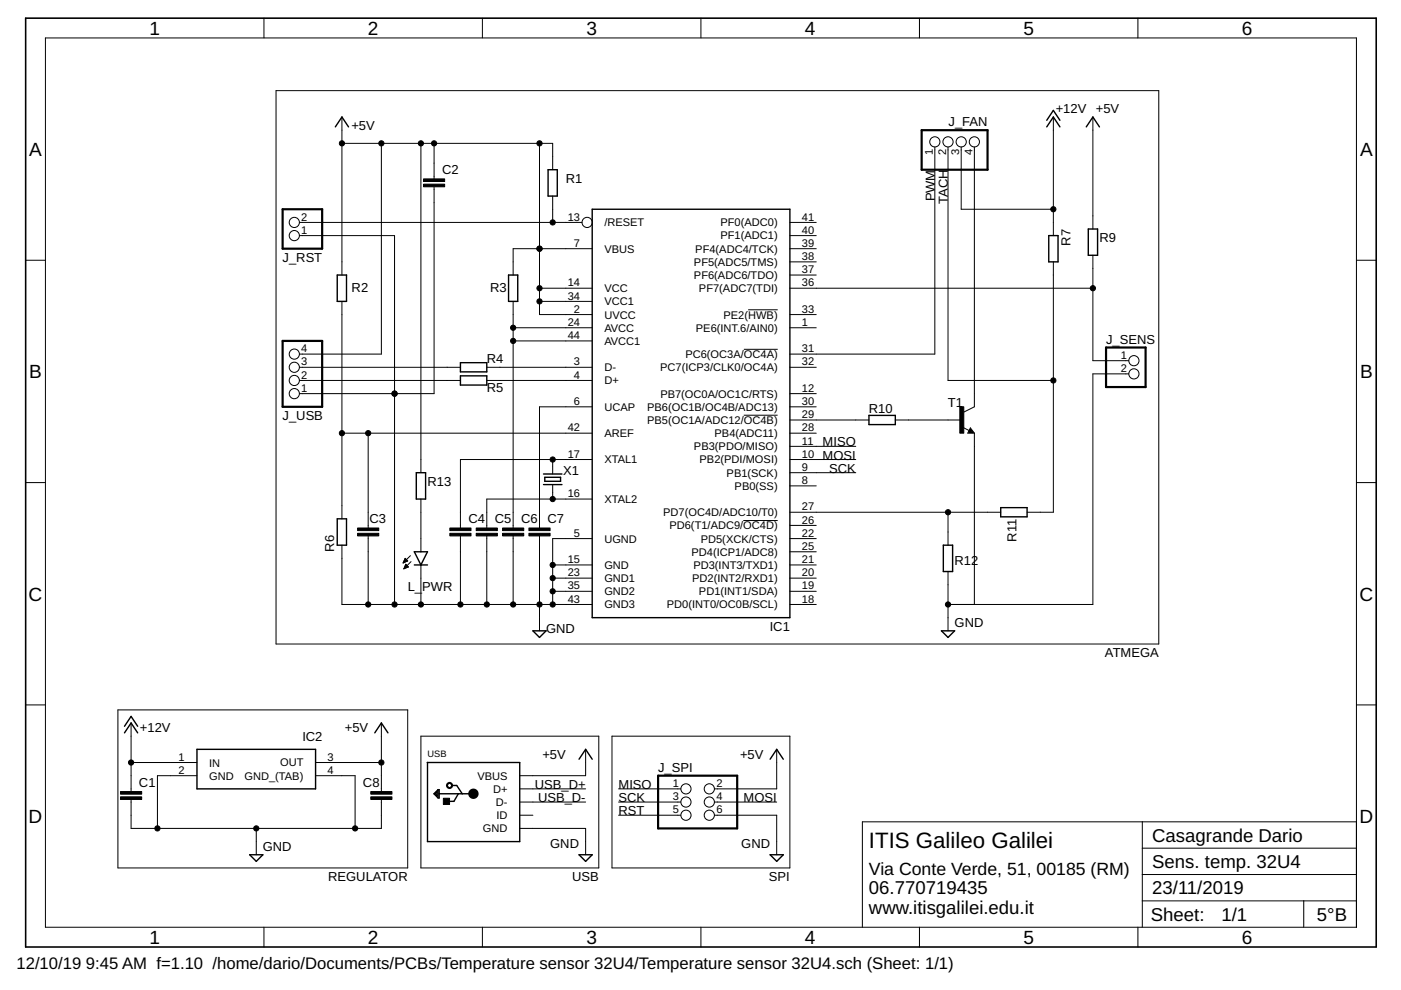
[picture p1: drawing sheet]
<svg xmlns="http://www.w3.org/2000/svg" width="297mm" height="210mm" viewBox="0 0 297 210" stroke-linecap="round" stroke-linejoin="round" font-family="sans-serif">
<g fill="none" stroke="#000" stroke-width=".21">
<path d="M9.6 8h278v188.6h-278zM56 3.9v4.1M58.5 19.2h187.2v117.3h-187.2zM102.3 3.9v4.1M148.6 3.9v4.1M194.9 3.9v4.1M241.3 3.9v4.1M72.5 24.8v33.5M72.5 30.4h44.7v5.6M80.9 30.4v44.7h-17.4M89.2 30.4v69.8M92 39.6v43.9h-28.5"/>
<path d="M92 30.4v7.5M114.4 30.4v36.3h11.2M198.2 31.2v43.9h-30.7M201 31.2v49.5h22.3M203.8 31.2v13.2h19.5M206.6 31.2v55.1l-2.3 1.1M223.3 24.8v25.2M231.7 24.8v23.8M5.4 55.2h4.2M63.5 47.2h59.9M63.5 50h20.2v78.2M117.2 41.6v5.6"/>
<path d="M125.6 52.7h-16.8v5.6M167.5 47.2h5.6M167.5 50h5.6M167.5 52.7h5.6M167.5 55.5h5.6M167.5 58.3h5.6M223.3 55.5v53.1h-5.5M231.7 54.1v22.4h7.6M287.6 55.2h4.2M63.5 77.9h34.1M72.5 63.9v46.1M103.2 77.9h22.4"/>
<path d="M108.8 69.5h16.8M108.8 72.3h16.8M108.8 63.9v48.1M114.4 61.1h11.2M114.4 63.9h11.2M157.7 74.1h7.2M158.6 65.7h6.3M167.5 61.1h64.2M167.5 66.7h5.6M167.5 77.9h5.6M167.5 69.5h5.6M239.3 79.3h-7.6v48.9h-30.7"/>
<path d="M63.5 80.7h34.1M72.5 91.8h53.1M78.1 91.8v20.2M103.2 80.7h22.4M117.2 97.4v3.1M125.6 97.4h-28v14.6M125.6 86.3h-11.2v25.7M157.7 88h7.2M167.5 97.4h13.9M167.5 94.6h13.9M167.5 91.8h5.6M167.5 86.3h5.6"/>
<path d="M167.5 89h16.7M167.5 83.5h5.6M189.8 89h14M204.1 90.6l1.4 .7M205.7 90.7l.9 1.1h-1.4zM206.6 91.8v36.4M5.4 102.3h4.2M72.5 115.6v12.6h53.1M78.1 113.6v14.6M85.5 119.3h.2M85.6 119.1h.4M85.6 119h.7"/>
<path d="M85.7 118.9h.7M85.7 118.7h.5M85.8 118.6h.3M85.9 118.4h.1M85.9 118.4l.5 .5-.9 .5zM85.9 120h.4M86 119.8h.2M86 119.7h.1M86 119.6l.6 .6-1 .4zM87 117.8l-1.5 1.6M87.1 119.1l-1.5 1.5M89.2 105.8v11.2"/>
<path d="M89.2 119.8v8.4M97.6 113.6v14.6M103.2 113.6v14.6M108.8 113.6v14.6M114.4 113.6v20.2M117.2 119.8h8.4M117.2 102.7v3.1M125.6 105.8h-22.4v6.2M125.6 114.2h-8.4v14M157.6 110.4h7.3M167.5 119.8h5.6M167.5 114.2h5.6"/>
<path d="M167.5 100.2h13.9M167.5 103h5.6M167.5 108.6h44.7M167.5 111.4h5.6M167.5 117h5.6M201 108.6v7M287.6 102.3h4.2M85.7 120.5h.2M85.7 120.4h.5M85.8 120.2h.7M85.9 120.1h.6M117.2 122.6h8.4"/>
<path d="M117.2 125.4h8.4M167.5 122.6h5.6M167.5 125.4h5.6M167.5 128.2h5.6M201 121.2v12.6M5.4 149.5h4.2M25 150.5h61.4v33.5h-61.4zM27.8 153.3v14.5M80.9 153.3v14.5M89.2 156.1h37.8v27.9h-37.8zM124.2 158.9v5.6h-14M129.8 156.1h37.7v27.9h-37.7z"/>
<path d="M164.7 158.9v8.4h-13.2M287.6 149.5h4.2M27.8 169.5v6.1h53.1v-6.1M27.8 161.7h14M41.8 164.5h-8.4v11.1M54.3 175.6v5.6M66.9 164.5h8.4v11.1M66.9 161.7h14M110.2 167.3h14M110.2 170.1h14M110.2 172.8h2.8M110.2 175.6h14v5.6"/>
<path d="M131.1 167.3h13.2M131.1 170.1h13.2M131.1 172.8h13.2M151.5 170.1h13.2M151.5 172.8h13.2v8.4M242.2 174.2v22.4M242.2 179.8h45.4M287.6 174.2h-104.8v22.4M56 196.6v4.2M102.3 196.6v4.2M148.6 196.6v4.2M194.9 196.6v4.2"/>
<path d="M241.3 196.6v4.2M242.2 191h45.4M242.2 185.4h45.4M276.4 191v5.6"/>
<circle cx="198.2" cy="30.1" r="1.08"/>
<circle cx="201" cy="30.1" r="1.08"/>
<circle cx="203.8" cy="30.1" r="1.08"/>
<circle cx="206.6" cy="30.1" r="1.08"/>
<circle cx="62.4" cy="47.2" r="1.08"/>
<circle cx="62.4" cy="50" r="1.08"/>
<circle cx="124.5" cy="47.2" r="1.08"/>
<circle cx="62.4" cy="75.1" r="1.08"/>
<circle cx="62.4" cy="77.9" r="1.08"/>
<circle cx="240.4" cy="76.5" r="1.08"/>
<circle cx="240.4" cy="79.3" r="1.08"/>
<circle cx="62.4" cy="80.7" r="1.08"/>
<circle cx="62.4" cy="83.5" r="1.08"/>
<circle cx="145.4" cy="172.8" r="1.08"/>
<circle cx="145.4" cy="170.1" r="1.08"/>
<circle cx="145.4" cy="167.3" r="1.08"/>
<circle cx="150.4" cy="172.8" r="1.08"/>
<circle cx="150.4" cy="167.3" r="1.08"/>
<circle cx="150.4" cy="170.1" r="1.08"/>
</g>
<g fill="none" stroke="#000" stroke-width=".3">
<path d="M71.1 26.9l1.4-2.1 1.4 2.1M116.2 36h2v5.6h-2zM221.9 26.9l1.4-2.1 1.4 2.1M221.9 25.5l1.4-2.1 1.4 2.1M230.3 26.9l1.4-2.1 1.4 2.1M71.5 58.3h2v5.6h-2zM107.8 58.3h2v5.6h-2zM125.6 44.4h41.9v86.6h-41.9zM222.4 50h1.9v5.5h-1.9zM230.7 48.6h2v5.5h-2zM97.6 76.9h5.6v1.9h-5.6zM97.6 79.7h5.6v1.9h-5.6z"/>
<path d="M184.2 88.1h5.6v1.9h-5.6zM205.7 91.3l.2 .3h-.4l.2-.6 .6 .7h-.8M71.5 110h2v5.6h-2zM87.8 117h2.8l-1.4 2.8zM87.8 119.8h2.8M88.3 100.2h1.9v5.6h-1.9zM115.2 100.5h3.9M115.2 102.7h3.9M115.5 101.2h3.4v.8h-3.4zM200 115.6h2v5.6h-2zM212.2 107.6h5.6v2h-5.6zM113 133.8h2.8l-1.4 1.3z"/>
<path d="M199.6 133.8h2.8l-1.4 1.3zM26.4 155.4l1.4-2.1 1.4 2.1M26.4 154l1.4-2.1 1.4 2.1M41.8 158.9h25.1v8.4h-25.1zM79.5 155.4l1.4-2.1 1.4 2.1M90.6 161.7h19.6v16.7h-19.6v-16.7M92.2 168.3l.5-.4v.8l-.2-.4M92.9 167.4h.2v1.8h-.2l-.9-.9zM92.9 167.4v1.6M93.1 168.3h7.3M95.8 166.5h1l1.2 1.8M97.2 168.3l-1 1.6h-1.3"/>
<path d="M122.8 161l1.4-2.1 1.4 2.1M163.3 161l1.4-2.1 1.4 2.1M52.9 181.2h2.8l-1.4 1.4zM122.8 181.2h2.8l-1.4 1.4zM163.3 181.2h2.8l-1.4 1.4z"/>
</g>
<g fill="#000" stroke="#000" stroke-width=".21">
<path d="M89.8 39.1h4.5v.5h-4.5zM89.8 37.9h4.5v.6h-4.5zM203.5 86.3h.8v5.5h-.8zM75.8 113.1h4.5v.5h-4.5zM75.8 112h4.5v.5h-4.5zM95.4 113.1h4.5v.5h-4.5zM95.4 112h4.5v.5h-4.5zM101 113.1h4.5v.5h-4.5zM101 112h4.5v.5h-4.5zM106.6 113.1h4.4v.5h-4.4zM106.6 112h4.4v.5h-4.4zM112.1 113.1h4.5v.5h-4.5z"/>
<path d="M112.1 112h4.5v.5h-4.5zM25.5 169h4.5v.5h-4.5zM25.5 167.8h4.5v.6h-4.5zM78.6 169h4.5v.5h-4.5zM78.6 167.8h4.5v.6h-4.5zM94 169.2h1.3v1.4h-1.3z"/>
</g>
<path d="M195.4 27.6h14v8.4h-14zM59.9 44.4h8.4v8.3h-8.4zM59.9 72.3h8.4v14h-8.4zM234.5 73.7h8.4v8.4h-8.4zM139.5 164.5h16.8v11.1h-16.8z" fill="none" stroke="#000" stroke-width=".47"/>
<g fill="none" stroke="#000" stroke-width="1.1">
<circle cx="95.3" cy="166.5" r=".21"/>
<circle cx="100.4" cy="168.3" r=".55"/>
</g>
<path d="M5.4 3.9h286.4v196.9h-286.4z" fill="none" stroke="#000" stroke-width=".34"/>
<g fill="#000" stroke="#000" stroke-width=".21">
<circle cx="72.5" cy="30.4" r=".55"/>
<circle cx="80.9" cy="30.4" r=".55"/>
<circle cx="89.2" cy="30.4" r=".55"/>
<circle cx="92" cy="30.4" r=".55"/>
<circle cx="114.4" cy="30.4" r=".55"/>
<circle cx="114.4" cy="52.7" r=".55"/>
<circle cx="117.2" cy="47.2" r=".55"/>
<circle cx="223.3" cy="44.4" r=".55"/>
<circle cx="108.8" cy="72.3" r=".55"/>
<circle cx="108.8" cy="69.5" r=".55"/>
<circle cx="114.4" cy="61.1" r=".55"/>
<circle cx="114.4" cy="63.9" r=".55"/>
<circle cx="231.7" cy="61.1" r=".55"/>
<circle cx="72.5" cy="91.8" r=".55"/>
<circle cx="78.1" cy="91.8" r=".55"/>
<circle cx="83.7" cy="83.5" r=".55"/>
<circle cx="117.2" cy="97.4" r=".55"/>
<circle cx="223.3" cy="80.7" r=".55"/>
<circle cx="117.2" cy="105.8" r=".55"/>
<circle cx="117.2" cy="119.8" r=".55"/>
<circle cx="201" cy="108.6" r=".55"/>
<circle cx="78.1" cy="128.2" r=".55"/>
<circle cx="83.7" cy="128.2" r=".55"/>
<circle cx="89.2" cy="128.2" r=".55"/>
<circle cx="97.6" cy="128.2" r=".55"/>
<circle cx="103.2" cy="128.2" r=".55"/>
<circle cx="108.8" cy="128.2" r=".55"/>
<circle cx="114.4" cy="128.2" r=".55"/>
<circle cx="117.2" cy="125.4" r=".55"/>
<circle cx="117.2" cy="128.2" r=".55"/>
<circle cx="117.2" cy="122.6" r=".55"/>
<circle cx="201" cy="128.2" r=".55"/>
<circle cx="27.8" cy="161.7" r=".55"/>
<circle cx="33.4" cy="175.6" r=".55"/>
<circle cx="54.3" cy="175.6" r=".55"/>
<circle cx="75.3" cy="175.6" r=".55"/>
<circle cx="80.9" cy="161.7" r=".55"/>
</g>
<text font-size="4.7" x="184.2" y="179.8">ITIS Galileo Galilei</text>
<g font-size="4">
<text x="31.7" y="7.4">1</text>
<text x="78" y="7.4">2</text>
<text x="124.3" y="7.4">3</text>
<text x="170.7" y="7.4">4</text>
<text x="217" y="7.4">5</text>
<text x="263.3" y="7.4">6</text>
<text x="6.2" y="33.1">A</text>
<text x="288.4" y="33.1">A</text>
<text x="6.2" y="80.2">B</text>
<text x="288.4" y="80.2">B</text>
<text x="6.1" y="127.3">C</text>
<text x="288.2" y="127.3">C</text>
<text x="6.1" y="174.5">D</text>
<text x="288.2" y="174.5">D</text>
<text x="31.7" y="200.1">1</text>
<text x="78" y="200.1">2</text>
<text x="124.3" y="200.1">3</text>
<text x="170.7" y="200.1">4</text>
<text x="217" y="200.1">5</text>
<text x="263.3" y="200.1">6</text>
</g>
<g font-size="3.9">
<text x="244.3" y="178.4">Casagrande Dario</text>
<text x="244.3" y="184">Sens. temp. 32U4</text>
<text x="184.2" y="189.6">06.770719435</text>
<text x="244.3" y="189.6">23/11/2019</text>
<text x="184.2" y="193.8">www.itisgalilei.edu.it</text>
<text x="244" y="195.3">Sheet:</text>
<text x="259" y="195.2">1/1</text>
<text x="279.2" y="195.2">5°B</text>
</g>
<text font-size="3.7" x="184.2" y="185.4">Via Conte Verde, 51, 00185 (RM)</text>
<g font-size="3.5">
<text x="3.5" y="205.4">12/10/19</text>
<text x="18.2" y="205.4">9:45 AM f=1.10 /home/dario/Documents/PCBs/Temperature sensor 32U4/Temperature sensor 32U4.sch (Sheet: 1/1)</text>
</g>
<g font-size="2.8">
<text x="223.8" y="24">+12V</text>
<text x="232.3" y="24">+5V</text>
<text x="74.5" y="27.6">+5V</text>
<text x="201.1" y="26.7">J_FAN</text>
<text x="93.7" y="37">C2</text>
<text x="120" y="38.8">R1</text>
<text x="198.2" y="42.7" transform="rotate(-90 198.2 42.7)">PWM</text>
<text x="201" y="43.3" transform="rotate(-90 201 43.3)">TACH</text>
<text x="226.9" y="52.1" transform="rotate(-90 226.9 52.1)">R7</text>
<text x="233.1" y="51.3">R9</text>
<text x="59.9" y="55.5">J_RST</text>
<text x="74.6" y="61.9">R2</text>
<text x="103.9" y="61.9">R3</text>
<text x="103.2" y="77">R4</text>
<text x="234.5" y="73">J_SENS</text>
<text x="103.2" y="83.2">R5</text>
<text x="59.9" y="89.1">J_USB</text>
<text x="184.2" y="87.7">R10</text>
<text x="201" y="86.3">T1</text>
<text x="174.4" y="94.6">MISO</text>
<text x="119.4" y="100.8">X1</text>
<text x="174.4" y="97.4">MOSI</text>
<text x="175.8" y="100.2">SCK</text>
<text x="90.6" y="103">R13</text>
<text x="78.4" y="111">C3</text>
<text x="99.3" y="111">C4</text>
<text x="104.9" y="111">C5</text>
<text x="110.5" y="111">C6</text>
<text x="116.1" y="111">C7</text>
<text x="70.8" y="117" transform="rotate(-90 70.8 117)">R6</text>
<text x="202.4" y="119.8">R12</text>
<text x="215.5" y="114.8" transform="rotate(-90 215.5 114.8)">R11</text>
<text x="86.5" y="125.4">L_</text>
<text x="89.5" y="125.4">PWR</text>
<text x="115.8" y="134.3">GND</text>
<text x="163.2" y="133.7">IC1</text>
<text x="202.4" y="132.9">GND</text>
<text x="234.3" y="139.3">ATMEGA</text>
<text x="29.7" y="155.2">+12V</text>
<text x="73.1" y="155.2">+5V</text>
<text x="64.1" y="157.1">IC2</text>
<text x="115" y="160.8">+5V</text>
<text x="156.9" y="160.8">+5V</text>
<text x="29.5" y="166.8">C1</text>
<text x="77" y="166.8">C8</text>
<text x="113.4" y="167.3">USB_D+</text>
<text x="131.2" y="167.3">MISO</text>
<text x="139.5" y="163.8">J_SPI</text>
<text x="114.1" y="170.1">USB_D-</text>
<text x="131.2" y="170.1">SCK</text>
<text x="131.2" y="172.9">RST</text>
<text x="157.6" y="170.1">MOSI</text>
<text x="116.7" y="179.8">GND</text>
<text x="157.2" y="179.8">GND</text>
<text x="55.7" y="180.4">GND</text>
<text x="69.6" y="186.8">REGULATOR</text>
<text x="121.3" y="186.8">USB</text>
<text x="163" y="186.8">SPI</text>
</g>
<g font-size="2.3">
<text x="197.8" y="32.9" transform="rotate(-90 197.8 32.9)">1</text>
<text x="200.6" y="32.9" transform="rotate(-90 200.6 32.9)">2</text>
<text x="203.4" y="32.9" transform="rotate(-90 203.4 32.9)">3</text>
<text x="206.2" y="32.9" transform="rotate(-90 206.2 32.9)">4</text>
<text x="63.9" y="46.8">2</text>
<text x="120.4" y="46.8">13</text>
<text x="128.1" y="48">/RESET</text>
<text x="152.7" y="48">PF0(ADC0)</text>
<text x="170" y="46.8">41</text>
<text x="63.9" y="49.6">1</text>
<text x="121.7" y="52.3">7</text>
<text x="128.1" y="53.6">VBUS</text>
<text x="147.4" y="53.6">PF4(ADC4/TCK)</text>
<text x="152.7" y="50.8">PF1(ADC1)</text>
<text x="170" y="49.6">40</text>
<text x="170" y="52.3">39</text>
<text x="147.1" y="56.4">PF5(ADC5/TMS)</text>
<text x="147.1" y="59.2">PF6(ADC6/TDO)</text>
<text x="170" y="55.1">38</text>
<text x="170" y="57.9">37</text>
<text x="120.4" y="60.7">14</text>
<text x="120.4" y="63.5">34</text>
<text x="128.1" y="62">VCC</text>
<text x="128.1" y="64.7">VCC1</text>
<text x="148.2" y="62">PF7(ADC7(TDI)</text>
<text x="170" y="60.7">36</text>
<text x="120.4" y="69.1">24</text>
<text x="120.4" y="71.9">44</text>
<text x="121.7" y="66.3">2</text>
<text x="128.1" y="67.5">UVCC</text>
<text x="128.1" y="70.3">AVCC</text>
<text x="147.5" y="70.3">PE6(INT.6/AIN0)</text>
<text x="153.4" y="67.5">PE2(HWB)</text>
<text x="170" y="66.3">33</text>
<text x="170" y="69.1">1</text>
<text x="63.9" y="77.5">3</text>
<text x="63.9" y="74.7">4</text>
<text x="121.7" y="77.5">3</text>
<text x="128.1" y="73.1">AVCC1</text>
<text x="145.3" y="75.9">PC6(OC3A/OC4A)</text>
<text x="170" y="77.5">32</text>
<text x="170" y="74.7">31</text>
<text x="237.6" y="76.1">1</text>
<text x="63.9" y="83.1">1</text>
<text x="63.9" y="80.3">2</text>
<text x="121.7" y="80.3">4</text>
<text x="128.1" y="78.7">D-</text>
<text x="128.1" y="81.5">D+</text>
<text x="140" y="78.7">PC7(ICP3/CLK0/OC4A)</text>
<text x="170" y="83.1">12</text>
<text x="237.6" y="78.9">2</text>
<text x="121.7" y="85.9">6</text>
<text x="128.1" y="87.1">UCAP</text>
<text x="137.2" y="87.1">PB6(OC1B/OC4B/ADC13)</text>
<text x="137.2" y="89.9">PB5(OC1A/ADC12/OC4B)</text>
<text x="140" y="84.3">PB7(OC0A/OC1C/RTS)</text>
<text x="170" y="85.9">30</text>
<text x="170" y="88.7">29</text>
<text x="120.4" y="91.5">42</text>
<text x="128.1" y="92.7">AREF</text>
<text x="147.1" y="95.5">PB3(PDO/MISO)</text>
<text x="151.5" y="92.7">PB4(ADC11)</text>
<text x="170" y="94.2">11</text>
<text x="170" y="91.5">28</text>
<text x="120.4" y="97">17</text>
<text x="128.1" y="98.3">XTAL1</text>
<text x="148.3" y="98.3">PB2(PDI/MOSI)</text>
<text x="154.1" y="101.1">PB1(SCK)</text>
<text x="170" y="97">10</text>
<text x="170" y="99.8">9</text>
<text x="120.4" y="105.4">16</text>
<text x="128.1" y="106.6">XTAL2</text>
<text x="155.8" y="103.9">PB0(SS)</text>
<text x="170" y="102.6">8</text>
<text x="121.7" y="113.8">5</text>
<text x="140.6" y="109.4">PD7(OC4D/ADC10/T0)</text>
<text x="141.9" y="112.2">PD6(T1/ADC9/OC4D)</text>
<text x="170" y="108.2">27</text>
<text x="170" y="111">26</text>
<text x="170" y="113.8">22</text>
<text x="120.4" y="119.4">15</text>
<text x="128.1" y="115">UGND</text>
<text x="146.6" y="117.8">PD4(ICP1/ADC8)</text>
<text x="148.6" y="115">PD5(XCK/CTS)</text>
<text x="170" y="116.6">25</text>
<text x="170" y="119.4">21</text>
<text x="120.4" y="122.2">23</text>
<text x="120.4" y="125">35</text>
<text x="128.1" y="120.6">GND</text>
<text x="128.1" y="123.4">GND1</text>
<text x="146.8" y="123.4">PD2(INT2/RXD1)</text>
<text x="147" y="120.6">PD3(INT3/TXD1)</text>
<text x="170" y="122.2">20</text>
<text x="170" y="125">19</text>
<text x="120.4" y="127.8">43</text>
<text x="128.1" y="126.2">GND2</text>
<text x="128.1" y="129">GND3</text>
<text x="141.4" y="129">PD0(INT0/OC0B/SCL)</text>
<text x="148.2" y="126.2">PD1(INT1/SDA)</text>
<text x="170" y="127.8">18</text>
<text x="37.9" y="161.3">1</text>
<text x="69.5" y="161.3">3</text>
<text x="37.9" y="164.1">2</text>
<text x="44.3" y="162.5">IN</text>
<text x="44.3" y="165.3">GND</text>
<text x="51.8" y="165.3">GND_(TAB)</text>
<text x="59.4" y="162.5">OUT</text>
<text x="69.5" y="164.1">4</text>
<text x="101.2" y="165.3">VBUS</text>
<text x="142.6" y="166.9">1</text>
<text x="151.9" y="166.9">2</text>
<text x="104.6" y="168.1">D+</text>
<text x="105.2" y="170.9">D-</text>
<text x="105.3" y="173.7">ID</text>
<text x="142.6" y="169.7">3</text>
<text x="142.6" y="172.5">5</text>
<text x="151.9" y="169.7">4</text>
<text x="151.9" y="172.5">6</text>
<text x="102.4" y="176.5">GND</text>
</g>
<text font-size="2" x="90.6" y="160.6">USB</text>
</svg>
